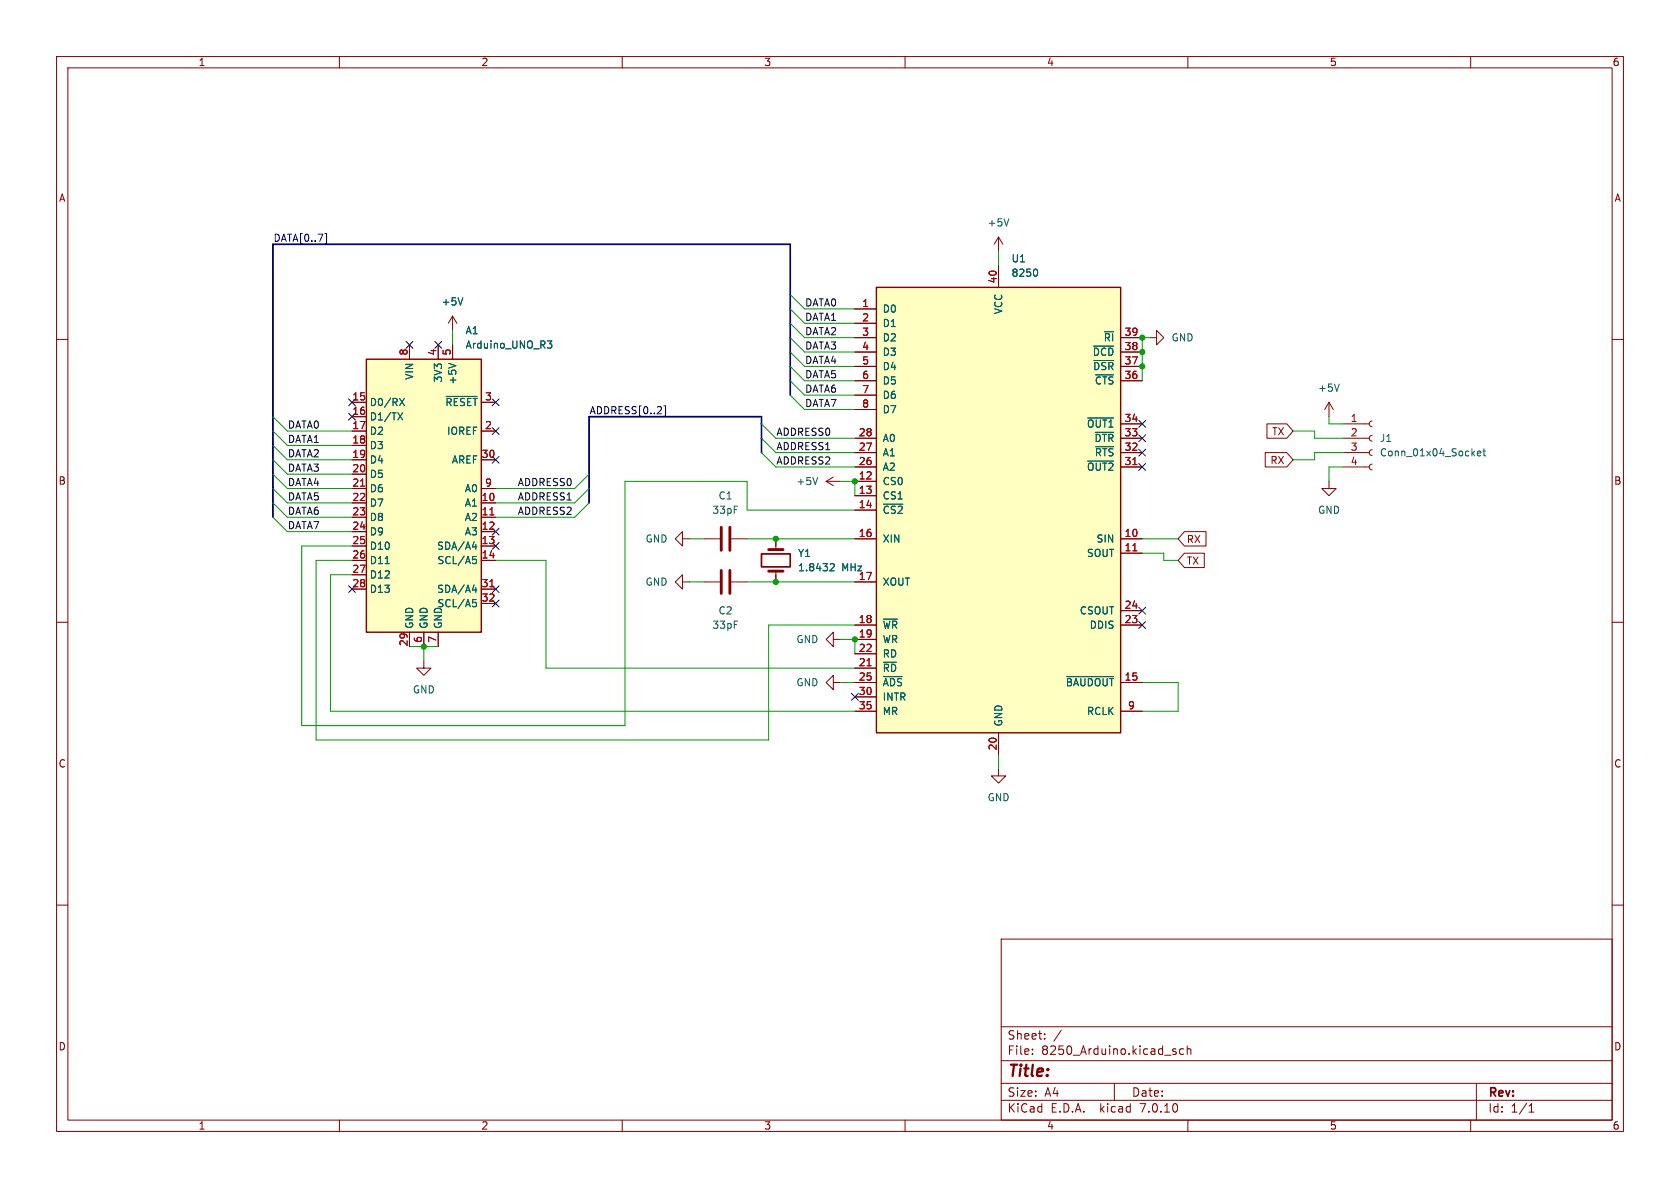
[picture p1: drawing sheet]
<svg xmlns="http://www.w3.org/2000/svg" width="297mm" height="210mm" viewBox="0 0 297 210" stroke-linecap="round" stroke-linejoin="round" font-family="sans-serif">
<g fill="none" stroke="#840000" stroke-width=".18">
<path d="M10 10h277v190h-277zM12 12h273v186h-273zM60 10v2M110 10v2M160 10v2M210 10v2M260 10v2M10 60h2M80 55.9l-.8 1.3M80 55.9v2.5M80 55.9l.8 1.3M151.1 54.6h3.8"/>
<path d="M151.1 57.2h3.8M151.1 59.7h3.8M176.5 41.9l-.7 1.3M176.5 41.9v2.6M176.5 47v3.8M176.5 41.9l.8 1.3M198.1 59.7h3.8M203.2 59.7h1.3v-1.3l1.2 1.3-1.2 1.3v-1.3M285 60h2M62.2 71.1h2.6M62.2 73.7h2.6M62.2 76.2h2.6"/>
<path d="M62.2 78.7h2.6M72.4 61v2.5M77.5 61v2.5M80 61v2.5M85.1 71.1h2.5M85.1 76.2h2.5M151.1 77.5h3.8M151.1 67.3h3.8M151.1 64.8h3.8M151.1 62.2h3.8M151.1 69.9h3.8M151.1 72.4h3.8"/>
<path d="M198.1 77.5h3.8M198.1 74.9h3.8M198.1 67.3h3.8M198.1 64.8h3.8M198.1 62.2h3.8M224 74.9h3.5l1.1 1.3-1.1 1.3h-3.5zM234.9 71.1l-.7 1.3M234.9 71.1v2.6M234.9 71.1l.8 1.3M237.5 77.5h4.6M237.5 74.9h4.6M242.6 79.5l-.4 .1-.1 .4 .1 .4 .4 .1"/>
<path d="M242.6 77l-.4 .1-.1 .4 .1 .3 .4 .2M242.6 74.4l-.4 .2-.1 .3 .1 .4 .4 .1M62.2 88.9h2.6M62.2 91.4h2.6M62.2 94h2.6M62.2 96.5h2.6M62.2 99.1h2.6M62.2 81.3h2.6M62.2 83.8h2.6M62.2 86.4h2.6M85.1 88.9h2.5M85.1 91.4h2.5"/>
<path d="M85.1 94h2.5M85.1 96.5h2.5M85.1 99.1h2.5M85.1 81.3h2.5M85.1 86.4h2.5M120.6 95.3v-1.3l-1.2 1.3 1.2 1.2v-1.2h1.3M124.5 95.3h2.8M129.3 95.3h2.8M137.2 95.3v1.9M146 85.1h2.6M146 85.1l1.3 .8M147.3 84.3l-1.3 .8"/>
<path d="M151.1 82.6h3.8M151.1 80h3.8M151.1 95.3h3.8M151.1 85.1h3.8M151.1 87.6h3.8M151.1 90.2h3.8M198.1 82.6h3.8M198.1 80h3.8M198.1 95.3h3.8M198.1 97.8h3.8M209.4 97.8h3.5v2.5h-3.5l-1.1-1.2zM209.4 94h3.8v2.5h-3.8l-1.1-1.2z"/>
<path d="M223.7 80h3.8l1.1 1.3-1.1 1.3h-3.8zM234.9 85.1v1.3h1.3l-1.3 1.2-1.2-1.2h1.2M237.5 82.6h4.6M237.5 80h4.6M242.6 82l-.4 .2-.1 .3 .1 .4 .4 .2M10 110h2M62.2 101.6h2.6M62.2 104.1h2.6M72.4 111.8v2.5M74.9 116.8v1.3h1.3l-1.3 1.3-1.2-1.3h1.2M74.9 111.8v2.5M77.5 111.8v2.5"/>
<path d="M85.1 104.1h2.5M85.1 106.7h2.5M120.6 102.9v-1.3l-1.2 1.3 1.2 1.2v-1.2h1.3M124.5 102.9h2.8M129.3 102.9h2.8M137.2 101v1.9M147.3 113v-1.2l-1.3 1.2 1.3 1.3v-1.3h1.3M151.1 102.9h3.8M151.1 110.5h3.8M151.1 113h3.8M151.1 118.1h3.8M151.1 115.6h3.8"/>
<path d="M198.1 110.5h3.8M198.1 108h3.8M285 110h2M147.3 120.7v-1.3l-1.3 1.3 1.3 1.2v-1.2h1.3M151.1 120.7h3.8M151.1 123.2h3.8M151.1 125.7h3.8M176.5 135.9v1.3h1.3l-1.3 1.2-1.2-1.2h1.2M176.5 129.5v3.9M198.1 120.7h3.8M198.1 125.7h3.8M10 160h2"/>
<path d="M285 160h2M177 166h108v32h-108zM60 198v2M110 198v2M160 198v2M177 194.5h108M177 191.5h108M177 187.5h108M177 181.5h108M182.5 186.3v.1M182.5 185.5v.1M184.7 183.6v.1"/>
<path d="M184.7 182.8v.1M187.6 182.1l-1.3 2M197 191.5v3M207.5 185.9l.4 .1 .1 .2-.3 .2h-.2M207.5 185.4l.4 .1M209.2 185.5l-.4-.1-.3 .3v.4l.2 .2h.5M209.9 185.5l.2-.1 .4 .1v.9M209.9 184.9v1.5M210 198v2M260 198v2M261 191.5v6.5M270.3 196.6h.9"/>
<path d="M270.3 195.5l.4-.4v1.5"/>
</g>
<g fill="none" stroke="#006464" stroke-width=".18">
<path d="M178.3 38.7l-.4 1.2M81.8 52.6l-.4 1.3M183.1 47.6a.79 .79 0 0 1 0 1.2M195.3 58.6h1.6M70.3 73l.9 1.2M70.6 70.4l.9 1.3M71.2 73l-.9 1.2M71.5 70.4l-.9 1.3M78.9 70.1h5.5M79.3 64.2l1.3 .5M96.8 60.3h.8l-.5 .5 .4 .1 .1 .4-.3 .2h-.3M192.3 73.9h4.6"/>
<path d="M193.3 61.2h3.6M193.4 63.7h3.5M193.6 76.4h3.3M193.7 79h3.2M193.7 66.3h3.2M236.8 67.9l-.5 1.3M262.2 79.7h.4M262.3 79.3v1.1l.3 .2M68.1 99.6h.7M83.5 96.7h.8M83.6 98.4h.6M83.7 98.9h.3l.2 .2-.1 .5h-.4"/>
<path d="M84.1 96.3v.8M144.5 84.4l-.4 1.3M146.8 99.7l.4-.1 .3 .4-.8 .9h.8M156.2 89.1h3.4M192.3 81.5h4.6M261.2 80.2l.6-.2-.1-.2-.3-.1-.2 .2v.6h.5M83.5 104.3h.8M83.6 106h.6M83.7 106.5h.3l.2 .2-.1 .5-.4 .1M84.1 103.9v.8M156.2 119.6h3.3M156.2 109.4h2.5"/>
<path d="M156.2 117.1h2.3M188.5 119.6h8.4"/>
</g>
<path d="M127.5 93.2v4.1M129 93.2v4.1M135.9 97.2h2.5M127.5 100.8v4.1M129 100.8v4.1M135.9 101h2.5" fill="none" stroke="#840000" stroke-width=".51"/>
<path d="M134.6 97.9h5.1v2.3h-5.1z" fill="none" stroke="#840000" stroke-width=".3"/>
<g fill="#ffffc2" stroke="#ffffc2" stroke-width=".18">
<path d="M154.9 50.8h43.2v78.7h-43.2z"/>
<path d="M64.8 63.5h20.3v48.3h-20.3z"/>
</g>
<path d="M154.9 50.8h43.2v78.7h-43.2zM64.8 63.5h20.3v48.3h-20.3z" fill="none" stroke="#840000" stroke-width=".25"/>
<path d="M63.7 85.9h.8M86.6 91h.7M200.3 97.4h.7M200.3 82.1h.7M86.6 103.7h.7M153.3 117.7h.7" fill="none" stroke="#a90000" stroke-width=".18"/>
<g fill="none" stroke="#000084" stroke-width=".18">
<path d="M57.4 41.3h.3v1.8h-.3M61.6 73.1l1.2 1.2M61.6 70.5l1.2 1.2M62.8 73.1l-1.2 1.2M62.8 70.5l-1.2 1.2M71.8 60.4l1.2 1.2M73 60.4l-1.2 1.2M76.9 60.4l1.2 1.2M78.1 60.4l-1.2 1.2M87 75.6l1.2 1.2M87 70.5l1.2 1.2M88.2 75.6l-1.2 1.2"/>
<path d="M88.2 70.5l-1.2 1.2M117.4 71.8h.3v1.8h-.3M201.3 79.4l1.2 1.2M201.3 74.3l1.2 1.2M201.3 76.9l1.2 1.2M202.5 79.4l-1.2 1.2M202.5 74.3l-1.2 1.2M202.5 76.9l-1.2 1.2M87 93.4l1.2 1.2M87 95.9l1.2 1.2M87 80.7l1.2 1.2M88.2 93.4l-1.2 1.2"/>
<path d="M88.2 95.9l-1.2 1.2M88.2 80.7l-1.2 1.2M201.3 81.9l1.2 1.3M202.5 81.9l-1.2 1.3M61.6 103.5l1.2 1.2M62.8 103.5l-1.2 1.2M87 106.1l1.2 1.2M87 103.5l1.2 1.2M88.2 106.1l-1.2 1.2M88.2 103.5l-1.2 1.2M201.3 109.9l1.2 1.2M201.3 107.3l1.2 1.3"/>
<path d="M202.5 109.9l-1.2 1.2M202.5 107.3l-1.2 1.3M150.5 122.6l1.2 1.2M151.7 122.6l-1.2 1.2"/>
</g>
<path d="M139.7 69.9v-26.7h-91.4v48.2M134.6 80v-6.3h-30.5v15.2" fill="none" stroke="#000084" stroke-width=".3"/>
<g fill="none" stroke="#009600" stroke-width=".18">
<path d="M80 58.4v2.6M139.7 57.2l2.5 2.5h8.9M139.7 59.7l2.5 2.5h8.9M139.7 52.1l2.5 2.5h8.9M139.7 54.6l2.5 2.6h8.9M176.5 44.5v2.5M203.2 59.7h-1.3v7.6M48.3 73.7l2.5 2.5h11.4M48.3 78.7l2.5 2.6h11.4M48.3 76.2l2.5 2.5h11.4M134.6 77.5l2.6 2.5h13.9M134.6 74.9l2.6 2.6h13.9"/>
<path d="M139.7 67.3l2.5 2.6h8.9M139.7 69.9l2.5 2.5h8.9M139.7 64.8l2.5 2.5h8.9M139.7 62.2l2.5 2.6h8.9M228.6 76.2h3.8v1.3h5.1M234.9 73.7v1.2h2.6M48.3 88.9l2.5 2.5h11.4M48.3 86.4l2.5 2.5h11.4M48.3 83.8l2.5 2.6h11.4M48.3 81.3l2.5 2.5h11.4M48.3 91.4l2.5 2.6h11.4M62.2 99.1h-6.3v31.7h80v-20.3h15.2"/>
<path d="M87.6 99.1h8.9v19h54.6M104.1 88.9l-2.5 2.5h-14M104.1 86.4l-2.5 2.5h-14M104.1 83.8l-2.5 2.6h-14M121.9 95.3h2.6M132.1 95.3h19M134.6 80l2.6 2.6h13.9M148.6 85.1h2.5v2.5M151.1 90.2h-19v-5.1h-21.6v43.2h-57.2v-31.8h8.9M201.9 97.8h3.8v1.3h2.6M201.9 95.3h6.4M237.5 80h-5.1v1.3h-3.8"/>
<path d="M237.5 82.6h-2.6v2.5M62.2 101.6h-3.8v24.1h92.7M72.4 114.3h5.1M74.9 114.3v2.5M121.9 102.9h2.6M132.1 102.9h19M148.6 113h2.5v2.6M148.6 120.7h2.5M176.5 133.4v2.5M201.9 120.7h6.4v5h-6.4"/>
</g>
<g fill="#009600" stroke="#009600" stroke-width=".18">
<circle cx="151.1" cy="113" r=".46"/>
<circle cx="137.2" cy="102.9" r=".46"/>
<circle cx="137.2" cy="95.3" r=".46"/>
<circle cx="201.9" cy="59.7" r=".46"/>
<circle cx="201.9" cy="62.2" r=".46"/>
<circle cx="201.9" cy="64.8" r=".46"/>
<circle cx="74.9" cy="114.3" r=".46"/>
<circle cx="151.1" cy="85.1" r=".46"/>
</g>
<text font-size="2.8" fill="#840000" x="178" y="190.9">Title:</text>
<g font-size="2.1" fill="#840000">
<text x="178" y="184">Sheet:</text>
<text x="178" y="186.7">File:</text>
<text x="184.1" y="186.7">8250_Arduino.kicad_sch</text>
<text x="178" y="196.9">KiCad</text>
<text x="178" y="194.1">Size:</text>
<text x="184.7" y="194.1">A4</text>
<text x="185.7" y="196.9">E.D.A.</text>
<text x="194.6" y="196.9">kicad</text>
<text x="200" y="194.1">Date:</text>
<text x="201.8" y="196.9">7.0.10</text>
<text x="263" y="194.3">Rev:</text>
<text x="263" y="196.9">Id:</text>
<text x="267.1" y="196.9">1/1</text>
</g>
<g font-size="1.8" fill="#840000">
<text x="35" y="11.9">1</text>
<text x="85" y="11.9">2</text>
<text x="135" y="11.9">3</text>
<text x="185" y="11.9">4</text>
<text x="235" y="11.9">5</text>
<text x="285" y="11.9">6</text>
<text x="10.3" y="35.9">A</text>
<text x="285.3" y="35.9">A</text>
<text x="224.8" y="77.2">TX</text>
<text x="224.5" y="82.2">RX</text>
<text x="10.3" y="85.9">B</text>
<text x="285.3" y="85.9">B</text>
<text x="209.7" y="100">TX</text>
<text x="209.7" y="96.2">RX</text>
<text x="10.3" y="135.9">C</text>
<text x="285.3" y="135.9">C</text>
<text x="10.3" y="185.9">D</text>
<text x="285.3" y="185.9">D</text>
<text x="35" y="199.9">1</text>
<text x="85" y="199.9">2</text>
<text x="135" y="199.9">3</text>
<text x="185" y="199.9">4</text>
<text x="235" y="199.9">5</text>
<text x="285" y="199.9">6</text>
</g>
<g font-size="1.8" fill="#006464">
<text x="174.5" y="40.2">+5V</text>
<text x="178.7" y="46.6">U1</text>
<text x="178.7" y="49.1">8250</text>
<text x="78" y="54.2">+5V</text>
<text x="82.2" y="59.3">A1</text>
<text x="156" y="55.5">D0</text>
<text x="156" y="58">D1</text>
<text x="177.4" y="55.6" transform="rotate(-90 177.4 55.6)">VCC</text>
<text x="82.2" y="61.8">Arduino_UNO_R3</text>
<text x="156" y="60.6">D2</text>
<text x="156" y="63.1">D3</text>
<text x="156" y="65.6">D4</text>
<text x="193.1" y="63.1">~{DCD}</text>
<text x="193.2" y="65.6">~{DSR}</text>
<text x="195" y="60.6">~{RI}</text>
<text x="207" y="60.6">GND</text>
<text x="65.3" y="72">D0/RX</text>
<text x="73.3" y="67.2" transform="rotate(-90 73.3 67.2)">VIN</text>
<text x="78.3" y="67.7" transform="rotate(-90 78.3 67.7)">3V3</text>
<text x="78.6" y="72">~{RESET}</text>
<text x="80.9" y="68.1" transform="rotate(-90 80.9 68.1)">+5V</text>
<text x="156" y="68.2">D5</text>
<text x="156" y="70.7">D6</text>
<text x="193.5" y="68.2">~{CTS}</text>
<text x="232.9" y="69.4">+5V</text>
<text x="65.3" y="74.5">D1/TX</text>
<text x="65.3" y="77.1">D2</text>
<text x="78.9" y="77.1">IOREF</text>
<text x="156" y="73.3">D7</text>
<text x="192.1" y="75.8">~{OUT1}</text>
<text x="65.3" y="79.6">D3</text>
<text x="65.3" y="82.1">D4</text>
<text x="79.8" y="82.1">AREF</text>
<text x="156" y="83.4">A2</text>
<text x="156" y="80.9">A1</text>
<text x="156" y="78.3">A0</text>
<text x="192.1" y="83.4">~{OUT2}</text>
<text x="193.4" y="78.3">~{DTR}</text>
<text x="193.5" y="80.9">~{RTS}</text>
<text x="243.8" y="78.3">J1</text>
<text x="243.8" y="80.9">Conn_01x04_Socket</text>
<text x="65.3" y="84.7">D5</text>
<text x="65.3" y="87.2">D6</text>
<text x="65.3" y="89.8">D7</text>
<text x="82.1" y="89.8">A1</text>
<text x="82.1" y="87.2">A0</text>
<text x="126.9" y="88.5">C1</text>
<text x="140.7" y="86">+5V</text>
<text x="156" y="86">CS0</text>
<text x="156" y="88.5">CS1</text>
<text x="65.3" y="92.3">D8</text>
<text x="65.3" y="94.8">D9</text>
<text x="82.1" y="92.3">A2</text>
<text x="82.1" y="94.8">A3</text>
<text x="125.8" y="91">33pF</text>
<text x="156" y="91">~{CS2}</text>
<text x="232.9" y="91">GND</text>
<text x="65.3" y="97.4">D10</text>
<text x="65.3" y="99.9">D11</text>
<text x="77.2" y="97.4">SDA/A4</text>
<text x="77.2" y="99.9">SCL/A5</text>
<text x="114" y="96.1">GND</text>
<text x="141" y="98.7">Y1</text>
<text x="141" y="101.2">1.8432</text>
<text x="148.8" y="101.2">MHz</text>
<text x="156" y="96.1">XIN</text>
<text x="192.1" y="98.7">SOUT</text>
<text x="193.8" y="96.1">SIN</text>
<text x="65.3" y="102.5">D12</text>
<text x="65.3" y="105">D13</text>
<text x="77.2" y="105">SDA/A4</text>
<text x="77.2" y="107.5">SCL/A5</text>
<text x="114" y="103.7">GND</text>
<text x="156" y="103.7">XOUT</text>
<text x="73.3" y="111.3" transform="rotate(-90 73.3 111.3)">GND</text>
<text x="75.8" y="111.3" transform="rotate(-90 75.8 111.3)">GND</text>
<text x="78.3" y="111.3" transform="rotate(-90 78.3 111.3)">GND</text>
<text x="125.8" y="111.4">33pF</text>
<text x="126.9" y="108.8">C2</text>
<text x="140.7" y="113.9">GND</text>
<text x="156" y="111.4">~{WR}</text>
<text x="156" y="113.9">WR</text>
<text x="190.8" y="108.8">CSOUT</text>
<text x="192.5" y="111.4">DDIS</text>
<text x="156" y="119">~{RD}</text>
<text x="156" y="116.4">RD</text>
<text x="72.9" y="122.8">GND</text>
<text x="140.7" y="121.5">GND</text>
<text x="156" y="121.5">~{ADS}</text>
<text x="156" y="124.1">INTR</text>
<text x="188.3" y="121.5">~{BAUDOUT}</text>
<text x="156" y="126.6">MR</text>
<text x="177.4" y="128.5" transform="rotate(-90 177.4 128.5)">GND</text>
<text x="192.1" y="126.6">RCLK</text>
<text x="174.5" y="141.8">GND</text>
</g>
<g font-size="1.8" fill="#000084">
<text x="48.3" y="42.8">DATA[0..7]</text>
<text x="104.1" y="73.3">ADDRESS[0..2]</text>
</g>
<g font-size="1.8" fill="#a90000">
<text x="176.3" y="50.2" transform="rotate(-90 176.3 50.2)">40</text>
<text x="152.3" y="54.4">1</text>
<text x="152.3" y="56.9">2</text>
<text x="152.3" y="59.4">3</text>
<text x="198.7" y="59.4">39</text>
<text x="72.1" y="62.9" transform="rotate(-90 72.1 62.9)">8</text>
<text x="77.2" y="62.9" transform="rotate(-90 77.2 62.9)">4</text>
<text x="79.8" y="62.9" transform="rotate(-90 79.8 62.9)">5</text>
<text x="152.3" y="62">4</text>
<text x="152.3" y="64.5">5</text>
<text x="198.7" y="64.5">37</text>
<text x="198.7" y="62">38</text>
<text x="62.2" y="70.9">15</text>
<text x="85.7" y="70.9">3</text>
<text x="152.3" y="67.1">6</text>
<text x="152.3" y="69.6">7</text>
<text x="198.7" y="67.1">36</text>
<text x="62.2" y="73.4">16</text>
<text x="62.2" y="75.9">17</text>
<text x="85.7" y="75.9">2</text>
<text x="151.7" y="77.2">28</text>
<text x="152.3" y="72.1">8</text>
<text x="198.7" y="77.2">33</text>
<text x="198.7" y="74.7">34</text>
<text x="238.7" y="74.7">1</text>
<text x="238.7" y="77.2">2</text>
<text x="62.2" y="78.5">18</text>
<text x="62.2" y="81">19</text>
<text x="62.2" y="83.6">20</text>
<text x="85" y="81">30</text>
<text x="151.7" y="82.3">26</text>
<text x="151.7" y="79.8">27</text>
<text x="198.7" y="82.3">31</text>
<text x="198.7" y="79.8">32</text>
<text x="238.7" y="79.8">3</text>
<text x="238.7" y="82.3">4</text>
<text x="62.2" y="86.1">21</text>
<text x="62.2" y="88.6">22</text>
<text x="85" y="88.6">10</text>
<text x="85.7" y="86.1">9</text>
<text x="151.7" y="84.8">12</text>
<text x="151.7" y="87.4">13</text>
<text x="151.7" y="89.9">14</text>
<text x="62.2" y="91.2">23</text>
<text x="62.2" y="93.7">24</text>
<text x="85" y="91.2">11</text>
<text x="85" y="93.7">12</text>
<text x="151.7" y="95">16</text>
<text x="198.7" y="95">10</text>
<text x="62.2" y="96.3">25</text>
<text x="62.2" y="98.8">26</text>
<text x="62.2" y="101.3">27</text>
<text x="85" y="96.3">13</text>
<text x="85" y="98.8">14</text>
<text x="198.7" y="97.5">11</text>
<text x="62.2" y="103.9">28</text>
<text x="85" y="103.9">31</text>
<text x="85" y="106.4">32</text>
<text x="151.7" y="102.6">17</text>
<text x="198.7" y="107.7">24</text>
<text x="74.7" y="113.7" transform="rotate(-90 74.7 113.7)">6</text>
<text x="77.2" y="113.7" transform="rotate(-90 77.2 113.7)">7</text>
<text x="151.7" y="110.2">18</text>
<text x="151.7" y="112.8">19</text>
<text x="198.7" y="110.2">23</text>
<text x="72.1" y="114.3" transform="rotate(-90 72.1 114.3)">29</text>
<text x="151.7" y="117.9">21</text>
<text x="151.7" y="115.3">22</text>
<text x="151.7" y="120.4">25</text>
<text x="151.7" y="122.9">30</text>
<text x="151.7" y="125.5">35</text>
<text x="198.7" y="120.4">15</text>
<text x="199.3" y="125.5">9</text>
<text x="176.3" y="132.8" transform="rotate(-90 176.3 132.8)">20</text>
</g>
<g font-size="1.8" fill="#0f0f0f">
<text x="142.2" y="56.8">DATA1</text>
<text x="142.2" y="54.3">DATA0</text>
<text x="142.2" y="59.3">DATA2</text>
<text x="142.2" y="64.4">DATA4</text>
<text x="142.2" y="61.9">DATA3</text>
<text x="142.2" y="67">DATA5</text>
<text x="142.2" y="69.5">DATA6</text>
<text x="50.8" y="75.9">DATA0</text>
<text x="137.2" y="77.1">ADDRESS0</text>
<text x="142.2" y="72">DATA7</text>
<text x="50.8" y="83.5">DATA3</text>
<text x="50.8" y="80.9">DATA2</text>
<text x="50.8" y="78.4">DATA1</text>
<text x="137.2" y="82.2">ADDRESS2</text>
<text x="137.2" y="79.7">ADDRESS1</text>
<text x="50.8" y="86">DATA4</text>
<text x="50.8" y="88.6">DATA5</text>
<text x="91.4" y="88.6">ADDRESS1</text>
<text x="91.4" y="86">ADDRESS0</text>
<text x="50.8" y="91.1">DATA6</text>
<text x="50.8" y="93.6">DATA7</text>
<text x="91.4" y="91.1">ADDRESS2</text>
</g>
</svg>
